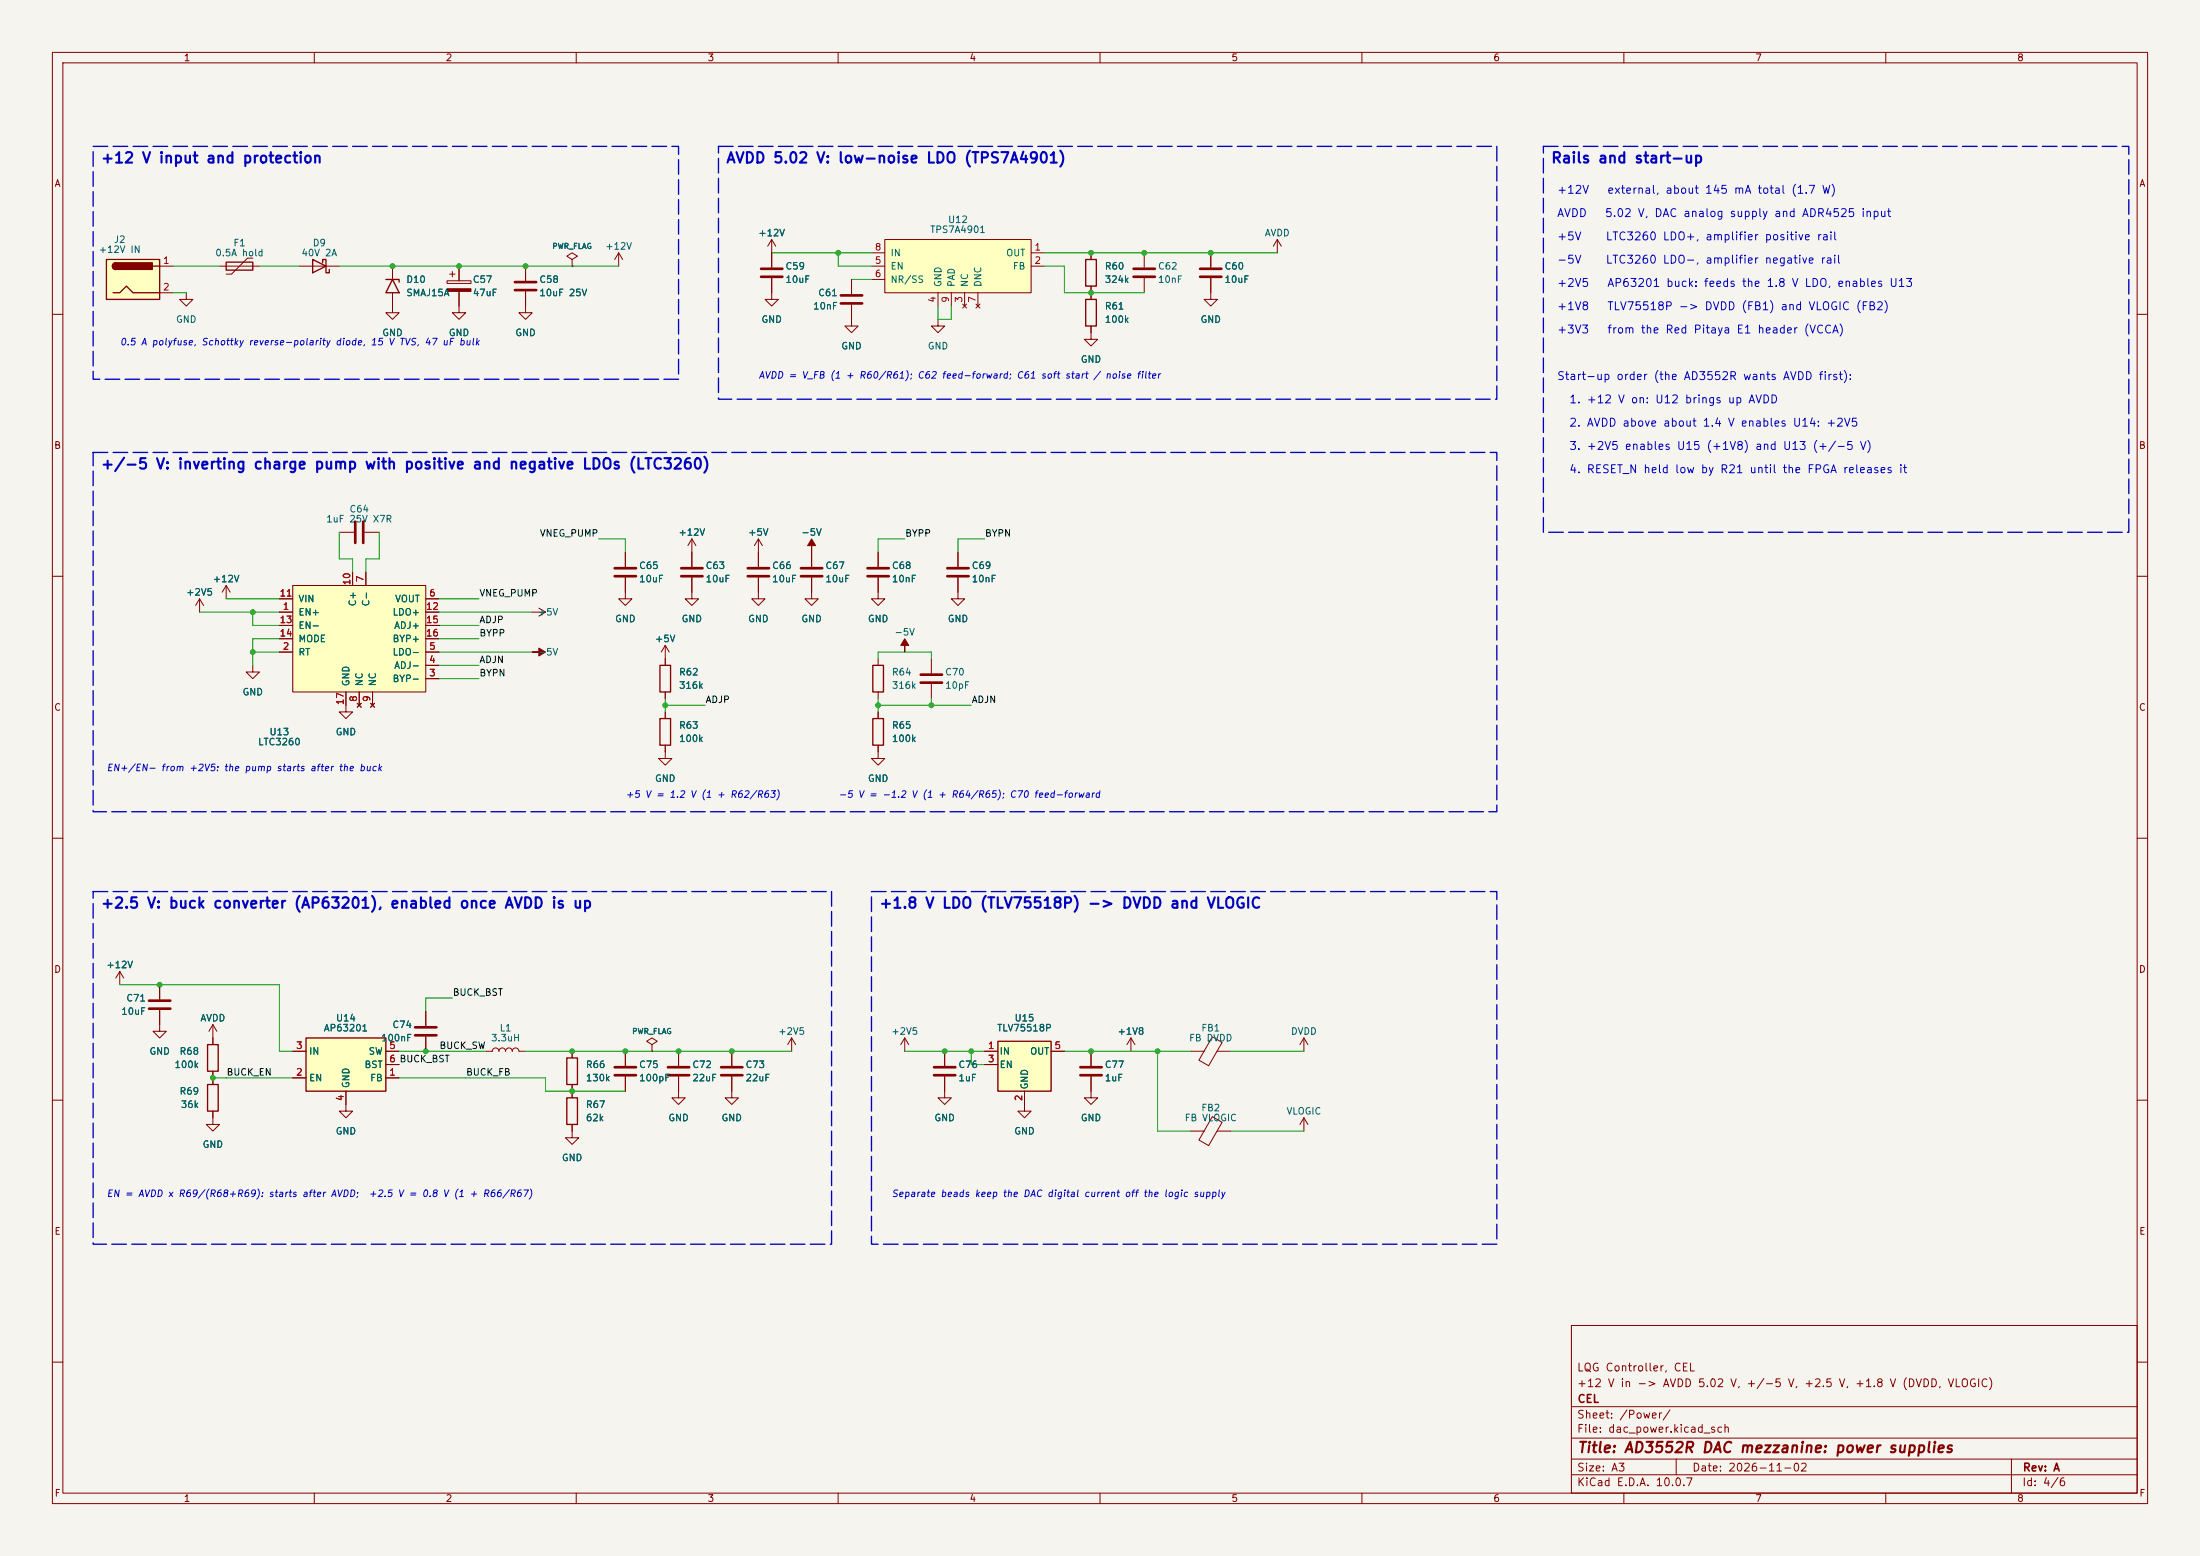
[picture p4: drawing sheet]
<svg xmlns="http://www.w3.org/2000/svg" width="420mm" height="297mm" viewBox="0 0 420 297" stroke-linecap="round" stroke-linejoin="round" font-family="sans-serif">
<path d="M0 0h420v297h-420z" fill="#f5f4ef" stroke="#f5f4ef" stroke-width=".19"/>
<g fill="none" stroke="#840000" stroke-width=".19">
<path d="M10 10h400v277h-400zM12 12h396v273h-396zM60 10v2M110 10v2M160 10v2M210 10v2M260 10v2M310 10v2M360 10v2M10 60h2M408 60h2M10 110h2"/>
<path d="M408 110h2M10 160h2M408 160h2M22.9 185.4l-.8 1.3M22.9 185.4l.7 1.3M22.9 185.4v2.6M30.5 192.8v4.1h1.2l-1.2 1.2-1.3-1.2h1.3M30.5 188v2.8M40.6 195.6v3.8M40.6 195.6l-.7 1.3M40.6 195.6l.8 1.3M81.3 193v2.8"/>
<path d="M81.3 197.9v2.8M124.5 199.4l1-.6-1-.7-1.1 .7 1.1 .6v1.3M248.9 198.1v2.6M248.9 198.1l-.7 1.3M248.9 198.1l.8 1.3M10 210h2M40.6 212.1v2.5h1.3l-1.3 1.3-1.2-1.3h1.2M40.6 204.5v2.5M66 210.8v1.3h1.3l-1.3 1.3-1.2-1.3h1.2M92.7 200.7h1.3a.64 .64 0 0 1 .6-.7 .64 .64 0 0 1 .6 .7 .64 .64 0 0 1 .7-.7 .64 .64 0 0 1 .6 .7 .64 .64 0 0 1 .7-.7 .64 .64 0 0 1 .6 .7 .64 .64 0 0 1 .6-.7 .64 .64 0 0 1 .7 .7h1.2M109.2 214.6v2.6h1.3l-1.3 1.2-1.3-1.2h1.3M109.2 200.7v1.2"/>
<path d="M109.2 207v2.6M119.4 200.7v2.8M119.4 205.5v2.8M124.5 200.7h.1M129.5 205.5v4.1h1.3l-1.3 1.2-1.2-1.2h1.2M129.5 200.7v2.8M139.7 200.7v2.8M139.7 205.5v2.8M180.3 208.3v1.3h1.3l-1.3 1.2-1.2-1.2h1.2M195.6 210.8v1.3h1.2l-1.2 1.3-1.3-1.3h1.3M248.9 213.4l-.7 1.2M248.9 213.4l.8 1.2"/>
<path d="M248.9 213.4v2.5M408 210h2M300 253h108v32h-108zM10 260h2M300 278.5h108M300 274.5h108M300 268.5h108M320 278.5v3M384 278.5v6.5M408 260h2M60 285v2M110 285v2"/>
<path d="M160 285v2M210 285v2M260 285v2M300 281.5h108M310 285v2M360 285v2"/>
</g>
<path d="M28.4 191h4.1M28.4 192.5h4.1M79.2 197.6h4.1M79.2 196.1h4.1M117.3 203.7h4.1M117.3 205.2h4.1M127.5 203.7h4.1M127.5 205.2h4.1M137.7 203.7h4M137.7 205.2h4" fill="none" stroke="#840000" stroke-width=".51"/>
<path d="M39.6 199.4h2.1v5.1h-2.1zM39.6 207h2.1v5.1h-2.1zM108.2 209.6h2v5h-2zM108.2 201.9h2v5.1h-2z" fill="none" stroke="#840000" stroke-width=".25"/>
<path d="M58.4 198.1h15.3v10.2h-15.3z" fill="#ffffc2"/>
<path d="M207.3 57.2h2v5h-2zM207.3 49.5h2v5.1h-2zM126 127h2v5.1h-2zM58.4 198.1h15.3v10.2h-15.3z" fill="none" stroke="#840000" stroke-width=".25"/>
<g fill="none" stroke="#840000" stroke-width=".19">
<path d="M147.3 45.7l-.7 1.3M147.3 45.7l.8 1.3M147.3 45.7v2.6M208.3 48.3v1.2M208.3 54.6v2.6M218.4 48.3v2.8M218.4 53.1v2.8M231.1 53.1v4.1h1.3l-1.3 1.2-1.2-1.2h1.2M231.1 48.3v2.8M243.8 45.7l-.7 1.3M243.8 45.7l.8 1.3M243.8 45.7v2.6"/>
<path d="M208.3 62.2v1.3M101.6 116.8h2.5M102.9 116.1l1.2 .7M104.1 116.8l-1.2 .8M127 125.7v1.3M127 132.1v1.3M151.1 198.1l-.7 1.3M151.1 198.1l.8 1.3M151.1 198.1v2.6M231.4 197.9l1.9 1.1-2.6 4.4-1.8-1zM55.9 205.7h2.5M55.9 200.7h2.5"/>
<path d="M66 208.3v2.5M73.7 205.7h2.5M73.7 200.7h2.5M73.7 203.2h2.5M139.7 208.3v1.3h1.3l-1.3 1.2-1.3-1.2h1.3M227.3 200.7h2.6M227.3 215.9h2.6M231.4 213.1l1.9 1.1-2.6 4.5-1.8-1.1zM232.4 200.7h2.5M232.4 215.9h2.5"/>
</g>
<path d="M101.6 124.5h1.3v-.8l1.2 .8-1.2 .7v-.7z" fill="#840000" stroke="#840000" stroke-width=".19"/>
<path d="M216.4 51.3h4.1M216.4 52.8h4.1M229.1 51.3h4.1M229.1 52.8h4.1" fill="none" stroke="#840000" stroke-width=".51"/>
<path d="M168.9 45.7h27.9v10.2h-27.9z" fill="#ffffc2"/>
<g fill="none" stroke="#840000" stroke-width=".19">
<path d="M147.3 53.1v4.1h1.3l-1.3 1.2-1.3-1.2h1.3M147.3 48.3v2.8M162.6 58.2v4h1.2l-1.2 1.3-1.3-1.3h1.3M162.6 53.3v2.8M166.4 48.3h2.5M166.4 50.8h2.5M166.4 53.3h2.5M168.9 45.7h27.9v10.2h-27.9zM179.1 55.9v2.5M181.6 55.9v2.5M183.8 58l.7 .8M184.1 55.9v2.5"/>
<path d="M184.5 58l-.7 .8M186.3 58l.8 .8M186.7 55.9v2.5M187.1 58l-.8 .8M196.8 48.3h2.6M196.8 50.8h2.6M179.1 61v1.2h1.2l-1.2 1.3-1.3-1.3h1.3M208.3 63.5v1.3h1.2l-1.2 1.2-1.3-1.2h1.3M132.1 110.2v4.1h1.2l-1.2 1.3-1.3-1.3h1.3M132.1 102.9v5.3M132.1 102.9l-.8 1.2M132.1 102.9l.7 1.2"/>
<path d="M167.6 105.4v2.8M167.6 110.2v2.8M127 123.2l-.8 1.3M127 123.2l.8 1.3M127 123.2v2.5M127 135.9v1.3M127 142.2v2.6h1.3l-1.3 1.3-1.3-1.3h1.3M172.7 198.1l-.7 1.3M172.7 198.1l.8 1.3M172.7 198.1v2.6M215.9 198.1l-.8 1.3M215.9 198.1l.8 1.3"/>
<path d="M215.9 198.1v2.6"/>
</g>
<path d="M145.3 51.3h4.1M145.3 52.8h4.1M160.5 56.4h4.1M160.5 57.9h4.1M130 108.5h4.1M130 110h4.1M165.6 108.5h4.1M165.6 110h4.1" fill="none" stroke="#840000" stroke-width=".51"/>
<path d="M126 137.2h2v5h-2z" fill="none" stroke="#840000" stroke-width=".25"/>
<path d="M55.9 111.8h25.4v20.3h-25.4z" fill="#ffffc2"/>
<g fill="none" stroke="#840000" stroke-width=".19">
<path d="M85.3 53.6h4.6v.5h-4.6zM85.9 52.3h1M86.4 51.8v1M87.6 50.8v2.8M87.6 55.6v2.8M100.3 58.4v1.3h1.3l-1.3 1.3-1.2-1.3h1.2M38.1 114.3l-.8 1.3M38.1 114.3l.8 1.3M38.1 114.3v2.5M53.3 116.8h2.6M53.3 114.3h2.6M53.3 119.4h2.6"/>
<path d="M55.9 111.8h25.4v20.3h-25.4zM64.8 101.6h2.8M67.3 109.2v2.6M69.6 101.6h2.8M69.8 109.2v2.6M81.3 116.8h2.5M81.3 114.3h2.5M81.3 119.4h2.5M119.4 105.4v2.8M119.4 110.2v2.8M154.9 113v1.3h1.3l-1.3 1.3-1.2-1.3h1.2M182.9 110.2v4.1h1.2l-1.2 1.3-1.3-1.3h1.3"/>
<path d="M182.9 105.4v2.8M53.3 124.5h2.6M53.3 121.9h2.6M66 132.1v3.8h1.3l-1.3 1.3-1.2-1.3h1.2M68.2 134.2l.8 .8M68.6 132.1v2.5M69 134.2l-.8 .8M70.7 134.2l.8 .8M71.1 132.1v2.5M71.5 134.2l-.8 .8M81.3 124.5h2.5M81.3 129.5h2.5"/>
<path d="M81.3 127h2.5M81.3 121.9h2.5M167.6 125.7v1.3M167.6 132.1v1.3M167.6 135.9v1.3M167.6 142.2v1.3M208.3 205.5v4.1h1.2l-1.2 1.2-1.3-1.2h1.3M208.3 200.7v2.8"/>
</g>
<path d="M67.8 99.6v4M69.3 99.6v4M117.3 108.5h4.1M117.3 110h4.1M180.8 108.5h4.1M180.8 110h4.1M206.2 203.7h4.1M206.2 205.2h4.1" fill="none" stroke="#840000" stroke-width=".51"/>
<path d="M166.6 137.2h2.1v5h-2.1zM166.6 127h2.1v5.1h-2.1z" fill="none" stroke="#840000" stroke-width=".25"/>
<g fill="#840000" stroke="#840000" stroke-width=".19">
<path d="M172.7 121.9l.8 1.3h-.8v1.3v-1.3h-.7z"/>
<path d="M85.3 55.1h4.6v.5h-4.6z"/>
</g>
<path d="M20.3 49.5h10.2v7.7h-10.2z" fill="#ffffc2"/>
<path d="M20.3 49.5h10.2v7.7h-10.2zM21.6 55.9h1.3l1.2-1.3 1.3 1.3h5.1M22.1 50.2a.64 .64 0 0 0-.6 .6 .64 .64 0 0 0 .6 .6M29.2 50.8h1.3M43.2 50h5.1v1.6h-5.1zM59.7 49.5l2.5 1.3-2.5 1.3zM61.6 50.2v-.7h.6v2.6h.7v-.7M73.7 53.3h2.5v.5M74.9 53.3l1.3 2.6h-2.5z" fill="none" stroke="#840000" stroke-width=".25"/>
<g fill="#840000" stroke="#840000" stroke-width=".25">
<path d="M21.6 50.4l.5-.2v1.2a.63 .63 0 0 1-.6-.4 .63 .63 0 0 1 .1-.6z"/>
<path d="M22.1 50.2h7v1.2h-7z"/>
</g>
<g fill="none" stroke="#840000" stroke-width=".19">
<path d="M30.5 50.8h2.5M30.5 55.9h2.5M35.6 55.9v1.3h1.2l-1.2 1.2-1.3-1.2h1.3M41.9 50.8h7.6M48.3 49.3h-1.1l-3 3h-1M57.1 50.8h7.7M74.9 55.9v3.8h1.3l-1.3 1.3-1.2-1.3h1.2M74.9 50.8v2.5M87.6 58.4v1.3h1.3l-1.3 1.3-1.2-1.3h1.2M100.3 50.8v2.8M100.3 55.6v2.8M109.2 49.5l1-.6-1-.6-1 .6 1 .6v1.3"/>
<path d="M109.2 50.8h.1M118.1 48.3l-.8 1.2M118.1 48.3l.8 1.2M118.1 48.3v2.5M48.3 127v1.3h1.2l-1.2 1.2-1.3-1.2h1.3M177.8 125.7v2.8M177.8 130.6v2.8M167.6 143.5v1.3h1.3l-1.3 1.3-1.2-1.3h1.2M180.3 200.7v2.8M180.3 205.5v2.8"/>
</g>
<path d="M98.3 53.8h4.1M98.3 55.4h4.1M175.8 128.8h4M175.8 130.3h4M178.3 203.7h4.1M178.3 205.2h4.1" fill="none" stroke="#840000" stroke-width=".51"/>
<path d="M154.9 102.9l.8 1.2h-.8v1.3v-1.3h-.7z" fill="#840000" stroke="#840000" stroke-width=".19"/>
<path d="M190.5 198.8h10.2v9.5h-10.2z" fill="#ffffc2"/>
<path d="M190.5 198.8h10.2v9.5h-10.2z" fill="none" stroke="#840000" stroke-width=".25"/>
<g fill="none" stroke="#840000" stroke-width=".19">
<path d="M74.9 50.8v2.5M74.9 55.9v2.5M87.6 50.8v2.8M87.6 55.6v2.8M100.3 50.8v2.8M100.3 55.6v2.8M109.2 50.8h.1M147.3 48.3v2.8M147.3 53.1v2.8M162.6 53.3v2.8M162.6 58.2v2.8M208.3 48.3v1.2"/>
<path d="M208.3 54.6v2.6M231.1 48.3v2.8M231.1 53.1v2.8M208.3 62.2v1.3M43.2 111.8l-.8 1.2M43.2 111.8l.7 1.2M43.2 111.8v2.5M53.3 116.8h2.6M53.3 114.3h2.6M53.3 119.4h2.6M67.3 109.2v2.6M69.8 109.2v2.6"/>
<path d="M81.3 116.8h2.5M81.3 114.3h2.5M81.3 119.4h2.5M119.4 110.2v4.1h1.2l-1.2 1.3-1.3-1.3h1.3M119.4 105.4v2.8M132.1 105.4v2.8M132.1 110.2v2.8M144.8 110.2v4.1h1.2l-1.2 1.3-1.3-1.3h1.3M144.8 102.9v5.3M144.8 102.9l-.8 1.2M144.8 102.9l.7 1.2M154.9 105.4v2.8"/>
<path d="M154.9 110.2v2.8M167.6 110.2v4.1h1.3l-1.3 1.3-1.2-1.3h1.2M167.6 105.4v2.8M182.9 105.4v2.8M182.9 110.2v2.8M53.3 124.5h2.6M53.3 121.9h2.6M66 132.1v2.5M68.2 134.2l.8 .8M68.6 132.1v2.5M69 134.2l-.8 .8M70.7 134.2l.8 .8"/>
<path d="M71.1 132.1v2.5M71.5 134.2l-.8 .8M81.3 124.5h2.5M81.3 129.5h2.5M81.3 127h2.5M81.3 121.9h2.5M127 125.7v1.3M127 132.1v1.3M127 135.9v1.3M167.6 135.9v1.3M127 142.2v1.3M167.6 142.2v1.3"/>
<path d="M30.5 188v2.8M30.5 192.8v2.8M40.6 198.1v1.3M81.3 193v2.8M81.3 197.9v2.8M40.6 204.5v2.5M40.6 212.1v1.3M55.9 200.7h2.5M55.9 205.7h2.5M66 208.3v2.5M73.7 200.7h2.5M73.7 203.2h2.5"/>
<path d="M73.7 205.7h2.5M109.2 200.7v1.2M109.2 207v2.6M109.2 214.6v1.3M119.4 200.7v2.8M119.4 205.5v2.8M124.5 200.7h.1M129.5 200.7v2.8M129.5 205.5v2.8M139.7 200.7v2.8M139.7 205.5v2.8M180.3 200.7v2.8"/>
<path d="M180.3 205.5v2.8M188 200.7h2.5M188 203.2h2.5M195.6 208.3v2.5M200.7 200.7h2.5M208.3 200.7v2.8M208.3 205.5v2.8"/>
</g>
<path d="M142.7 108.5h4.1M142.7 110h4.1M152.9 108.5h4.1M152.9 110h4.1" fill="none" stroke="#840000" stroke-width=".51"/>
<g fill="none" stroke="#009600" stroke-width=".19">
<path d="M33 50.8h8.9M33 55.9h2.6M49.5 50.8h7.6M64.8 50.8h53.3M147.3 48.3h19.1M160 48.3v2.5h6.4M162.6 53.3h3.8M179.1 58.4v2.6h2.5v-2.6M199.4 48.3h44.4M199.4 50.8h3.8v5.1h15.2M38.1 116.8h15.2M43.2 114.3h10.1"/>
<path d="M48.3 116.8v2.6h5M64.8 101.6v5.1h2.5v2.5M72.4 101.6v5.1h-2.6v2.5M83.8 116.8h17.8M83.8 114.3h7.6M83.8 119.4h7.6M114.3 102.9h5.1v2.5M172.7 102.9h-5.1v2.5M188 102.9h-5.1v2.5M48.3 124.5h5M53.3 121.9h-5v5.1M83.8 124.5h17.8"/>
<path d="M83.8 129.5h7.6M83.8 127h7.6M83.8 121.9h7.6M127 134.6h7.6M127 133.4v2.5M167.6 125.7v-1.2h10.2v1.2M167.6 133.4v2.5M167.6 134.6h17.8M177.8 133.4v1.2M22.9 188h30.4v12.7h2.6M86.4 190.5h-5.1v2.5M40.6 205.7h15.3"/>
<path d="M76.2 200.7h16.5M76.2 205.7h27.9v2.6h15.3M100.3 200.7h50.8M172.7 200.7h15.3M185.4 200.7v2.5h2.6M203.2 200.7h24.1M221 200.7v15.2h6.3M234.9 200.7h14M234.9 215.9h14"/>
</g>
<path d="M17.8 27.9h111.7v44.5h-111.7zM137.2 27.9h148.5v48.3h-148.5zM294.6 27.9h111.8v73.7h-111.8zM17.8 86.4h267.9v68.5h-267.9zM17.8 170.2h140.9v67.3h-140.9zM166.4 170.2h119.3v67.3h-119.3z" fill="none" stroke="#0000c2" stroke-width=".25" stroke-dasharray="2.8 1"/>
<g fill="#009600" stroke="#009600" stroke-width=".19">
<circle cx="74.9" cy="50.8" r=".46"/>
<circle cx="87.6" cy="50.8" r=".46"/>
<circle cx="100.3" cy="50.8" r=".46"/>
<circle cx="127" cy="134.6" r=".46"/>
<circle cx="48.3" cy="124.5" r=".46"/>
<circle cx="48.3" cy="116.8" r=".46"/>
<circle cx="30.5" cy="188" r=".46"/>
<circle cx="129.5" cy="200.7" r=".46"/>
<circle cx="40.6" cy="205.7" r=".46"/>
<circle cx="119.4" cy="200.7" r=".46"/>
<circle cx="109.2" cy="200.7" r=".46"/>
<circle cx="81.3" cy="200.7" r=".46"/>
<circle cx="109.2" cy="208.3" r=".46"/>
<circle cx="160" cy="48.3" r=".46"/>
<circle cx="231.1" cy="48.3" r=".46"/>
<circle cx="218.4" cy="48.3" r=".46"/>
<circle cx="208.3" cy="48.3" r=".46"/>
<circle cx="208.3" cy="55.9" r=".46"/>
<circle cx="180.3" cy="200.7" r=".46"/>
<circle cx="185.4" cy="200.7" r=".46"/>
<circle cx="208.3" cy="200.7" r=".46"/>
<circle cx="221" cy="200.7" r=".46"/>
<circle cx="139.7" cy="200.7" r=".46"/>
<circle cx="167.6" cy="134.6" r=".46"/>
<circle cx="177.8" cy="134.6" r=".46"/>
</g>
<g font-size="2" fill="#0000c2">
<text x="19.1" y="31.6">+12 V input and protection</text>
<text x="138.5" y="31.6">AVDD 5.02 V: low-noise LDO (TPS7A4901)</text>
<text x="296" y="31.6">Rails and start-up</text>
<text x="19.1" y="90.1">+/-5 V: inverting charge pump with positive and negative LDOs (LTC3260)</text>
<text x="19.1" y="173.9">+2.5 V: buck converter (AP63201), enabled once AVDD is up</text>
<text x="167.7" y="173.9">+1.8 V LDO (TLV75518P) -&gt; DVDD and VLOGIC</text>
</g>
<text font-size="2" fill="#840000" x="301" y="277.8">Title: AD3552R DAC mezzanine: power supplies</text>
<g font-size="1.5" fill="#0000c2">
<text x="297.1" y="37.4">+12V</text>
<text x="297.1" y="41.8">AVDD</text>
<text x="306.3" y="41.8">5.02 V, DAC analog supply and ADR4525 input</text>
<text x="306.7" y="37.4">external, about 145 mA total (1.7 W)</text>
<text x="297.1" y="46.2">+5V</text>
<text x="306.4" y="46.2">LTC3260 LDO+, amplifier positive rail</text>
<text x="297.1" y="50.7">-5V</text>
<text x="306.4" y="50.7">LTC3260 LDO-, amplifier negative rail</text>
<text x="297.1" y="55.1">+2V5</text>
<text x="297.1" y="59.6">+1V8</text>
<text x="306.7" y="55.1">AP63201 buck: feeds the 1.8 V LDO, enables U13</text>
<text x="306.7" y="59.6">TLV75518P -&gt; DVDD (FB1) and VLOGIC (FB2)</text>
<text x="297.1" y="64">+3V3</text>
<text x="306.7" y="64">from the Red Pitaya E1 header (VCCA)</text>
<text x="297.1" y="72.9">Start-up order (the AD3552R wants AVDD first):</text>
<text x="299.5" y="77.4">1. +12 V on: U12 brings up AVDD</text>
<text x="299.5" y="81.8">2. AVDD above about 1.4 V enables U14: +2V5</text>
<text x="299.5" y="86.3">3. +2V5 enables U15 (+1V8) and U13 (+/-5 V)</text>
<text x="299.5" y="90.7">4. RESET_N held low by R21 until the FPGA releases it</text>
</g>
<g font-size="1.5" fill="#840000">
<text x="300.9" y="262.1">LQG Controller, CEL</text>
<text x="300.9" y="265.1">+12 V in -&gt; AVDD 5.02 V, +/-5 V, +2.5 V, +1.8 V (DVDD, VLOGIC)</text>
<text x="301" y="268.1">CEL</text>
<text x="300.9" y="273.8">File: dac_power.kicad_sch</text>
<text x="300.9" y="271.1">Sheet: /Power/</text>
<text x="300.9" y="281.2">Size: A3</text>
<text x="322.9" y="281.2">Date: 2026-11-02</text>
<text x="386" y="281.2">Rev: A</text>
<text x="300.9" y="284">KiCad E.D.A. 10.0.7</text>
<text x="385.9" y="284">Id: 4/6</text>
</g>
<g font-size="1.3" fill="#840000">
<text x="35" y="12">1</text>
<text x="85" y="12">2</text>
<text x="135" y="12">3</text>
<text x="185" y="12">4</text>
<text x="235" y="12">5</text>
<text x="285" y="12">6</text>
<text x="335" y="12">7</text>
<text x="385" y="12">8</text>
<text x="10.3" y="36">A</text>
<text x="408.3" y="36">A</text>
<text x="10.2" y="86">B</text>
<text x="408.2" y="86">B</text>
<text x="10.2" y="136">C</text>
<text x="408.2" y="136">C</text>
<text x="10.2" y="186">D</text>
<text x="408.2" y="186">D</text>
<text x="10.3" y="236">E</text>
<text x="408.3" y="236">E</text>
<text x="10.3" y="286">F</text>
<text x="35" y="287">1</text>
<text x="85" y="287">2</text>
<text x="135" y="287">3</text>
<text x="185" y="287">4</text>
<text x="235" y="287">5</text>
<text x="285" y="287">6</text>
<text x="335" y="287">7</text>
<text x="385" y="287">8</text>
<text x="408.3" y="286">F</text>
</g>
<g font-size="1.3" fill="#006464">
<text x="21.6" y="46.7">J2</text>
<text x="44.4" y="47.3">F1</text>
<text x="59.6" y="47.3">D9</text>
<text x="115.4" y="48">+12V</text>
<text x="144.7" y="45.4">+12V</text>
<text x="177.5" y="44.8">TPS7A4901</text>
<text x="180.9" y="42.9">U12</text>
<text x="241.4" y="45.4">AVDD</text>
<text x="18.7" y="48.6">+12V IN</text>
<text x="41" y="49.2">0.5A hold</text>
<text x="57.4" y="49.2">40V 2A</text>
<text x="149.8" y="51.8">C59</text>
<text x="169.9" y="51.8">EN</text>
<text x="169.9" y="49.2">IN</text>
<text x="192" y="49.2">OUT</text>
<text x="193.2" y="51.8">FB</text>
<text x="210.8" y="51.8">R60</text>
<text x="221" y="51.8">C62</text>
<text x="233.7" y="51.8">C60</text>
<text x="77.5" y="54.3">D10</text>
<text x="77.5" y="56.8">SMAJ15A</text>
<text x="90.2" y="54.3">C57</text>
<text x="90.2" y="56.8">47uF</text>
<text x="102.9" y="54.3">C58</text>
<text x="102.9" y="56.8">10uF 25V</text>
<text x="149.8" y="54.3">10uF</text>
<text x="155.1" y="59.4">10nF</text>
<text x="156.1" y="56.8">C61</text>
<text x="169.9" y="54.3">NR/SS</text>
<text x="180" y="54.9" transform="rotate(-90 180 54.9)">GND</text>
<text x="182.6" y="54.9" transform="rotate(-90 182.6 54.9)">PAD</text>
<text x="185.1" y="54.9" transform="rotate(-90 185.1 54.9)">NC</text>
<text x="187.7" y="54.9" transform="rotate(-90 187.7 54.9)">DNC</text>
<text x="210.8" y="59.4">R61</text>
<text x="210.8" y="54.3">324k</text>
<text x="221" y="54.3">10nF</text>
<text x="233.7" y="54.3">10uF</text>
<text x="33.5" y="61.9">GND</text>
<text x="72.9" y="64.5">GND</text>
<text x="85.6" y="64.5">GND</text>
<text x="98.3" y="64.5">GND</text>
<text x="145.3" y="61.9">GND</text>
<text x="210.8" y="61.9">100k</text>
<text x="229.1" y="61.9">GND</text>
<text x="160.5" y="67">GND</text>
<text x="177" y="67">GND</text>
<text x="206.2" y="69.5">GND</text>
<text x="62.2" y="100">1uF 25V X7R</text>
<text x="66.6" y="98.1">C64</text>
<text x="129.4" y="102.6">+12V</text>
<text x="142.7" y="102.6">+5V</text>
<text x="152.9" y="102.6">-5V</text>
<text x="35.4" y="114">+2V5</text>
<text x="40.5" y="111.5">+12V</text>
<text x="121.9" y="108.9">C65</text>
<text x="121.9" y="111.5">10uF</text>
<text x="134.6" y="108.9">C63</text>
<text x="134.6" y="111.5">10uF</text>
<text x="147.3" y="108.9">C66</text>
<text x="147.3" y="111.5">10uF</text>
<text x="157.5" y="108.9">C67</text>
<text x="157.5" y="111.5">10uF</text>
<text x="170.2" y="108.9">C68</text>
<text x="170.2" y="111.5">10nF</text>
<text x="185.4" y="108.9">C69</text>
<text x="185.4" y="111.5">10nF</text>
<text x="56.9" y="117.8">EN+</text>
<text x="56.9" y="115.3">VIN</text>
<text x="68.3" y="115.8" transform="rotate(-90 68.3 115.8)">C+</text>
<text x="70.8" y="115.8" transform="rotate(-90 70.8 115.8)">C-</text>
<text x="74.8" y="117.8">LDO+</text>
<text x="75.3" y="115.3">VOUT</text>
<text x="102.6" y="117.8">+5V</text>
<text x="117.3" y="119.1">GND</text>
<text x="130" y="119.1">GND</text>
<text x="142.7" y="119.1">GND</text>
<text x="152.9" y="119.1">GND</text>
<text x="165.6" y="119.1">GND</text>
<text x="180.8" y="119.1">GND</text>
<text x="56.9" y="125.4">RT</text>
<text x="56.9" y="120.3">EN-</text>
<text x="56.9" y="122.9">MODE</text>
<text x="74.8" y="125.4">LDO-</text>
<text x="74.8" y="122.9">BYP+</text>
<text x="75.1" y="120.3">ADJ+</text>
<text x="102.6" y="125.4">-5V</text>
<text x="124.9" y="122.9">+5V</text>
<text x="170.7" y="121.6">-5V</text>
<text x="67" y="131.1" transform="rotate(-90 67 131.1)">GND</text>
<text x="69.5" y="131.1" transform="rotate(-90 69.5 131.1)">NC</text>
<text x="72.1" y="131.1" transform="rotate(-90 72.1 131.1)">NC</text>
<text x="74.8" y="130.5">BYP-</text>
<text x="75.1" y="128">ADJ-</text>
<text x="129.5" y="129.2">R62</text>
<text x="129.5" y="131.8">316k</text>
<text x="170.2" y="129.2">R64</text>
<text x="170.2" y="131.8">316k</text>
<text x="180.3" y="129.2">C70</text>
<text x="180.3" y="131.8">10pF</text>
<text x="46.2" y="133">GND</text>
<text x="49.2" y="142.6">LTC3260</text>
<text x="51.3" y="140.7">U13</text>
<text x="64" y="140.7">GND</text>
<text x="129.5" y="139.4">R63</text>
<text x="129.5" y="141.9">100k</text>
<text x="170.2" y="139.4">R65</text>
<text x="170.2" y="141.9">100k</text>
<text x="124.9" y="149.6">GND</text>
<text x="165.6" y="149.6">GND</text>
<text x="20.2" y="185.1">+12V</text>
<text x="24" y="191.5">C71</text>
<text x="23" y="194">10uF</text>
<text x="38.2" y="195.3">AVDD</text>
<text x="61.7" y="197.2">AP63201</text>
<text x="64" y="195.3">U14</text>
<text x="74.8" y="196.5">C74</text>
<text x="95.3" y="197.2">L1</text>
<text x="148.5" y="197.8">+2V5</text>
<text x="170.1" y="197.8">+2V5</text>
<text x="190.3" y="197.2">TLV75518P</text>
<text x="193.6" y="195.3">U15</text>
<text x="213.2" y="197.8">+1V8</text>
<text x="229.2" y="197.2">FB1</text>
<text x="246.3" y="197.8">DVDD</text>
<text x="28.4" y="201.6">GND</text>
<text x="34.2" y="201.6">R68</text>
<text x="58.9" y="201.6">IN</text>
<text x="70.3" y="201.6">SW</text>
<text x="72.6" y="199.1">100nF</text>
<text x="93.6" y="199.1">3.3uH</text>
<text x="190.7" y="201.6">IN</text>
<text x="196.6" y="201.6">OUT</text>
<text x="226.9" y="199.1">FB DVDD</text>
<text x="33.2" y="204.2">100k</text>
<text x="34.2" y="209.2">R69</text>
<text x="58.9" y="206.7">EN</text>
<text x="67" y="207.8" transform="rotate(-90 67 207.8)">GND</text>
<text x="69.5" y="204.2">BST</text>
<text x="70.6" y="206.7">FB</text>
<text x="111.7" y="204.2">R66</text>
<text x="111.7" y="206.7">130k</text>
<text x="121.9" y="204.2">C75</text>
<text x="121.9" y="206.7">100pF</text>
<text x="132.1" y="204.2">C72</text>
<text x="132.1" y="206.7">22uF</text>
<text x="142.2" y="204.2">C73</text>
<text x="142.2" y="206.7">22uF</text>
<text x="182.9" y="204.2">C76</text>
<text x="182.9" y="206.7">1uF</text>
<text x="190.7" y="204.2">EN</text>
<text x="196.5" y="208.1" transform="rotate(-90 196.5 208.1)">GND</text>
<text x="210.8" y="204.2">C77</text>
<text x="210.8" y="206.7">1uF</text>
<text x="34.4" y="211.8">36k</text>
<text x="111.7" y="211.8">R67</text>
<text x="111.7" y="214.3">62k</text>
<text x="127.5" y="214.3">GND</text>
<text x="137.6" y="214.3">GND</text>
<text x="178.3" y="214.3">GND</text>
<text x="206.2" y="214.3">GND</text>
<text x="226.1" y="214.3">FB VLOGIC</text>
<text x="229.2" y="212.4">FB2</text>
<text x="245.5" y="213.1">VLOGIC</text>
<text x="38.6" y="219.4">GND</text>
<text x="64" y="216.9">GND</text>
<text x="107.2" y="221.9">GND</text>
<text x="193.5" y="216.9">GND</text>
</g>
<g font-size="1.3" fill="#a90000">
<text x="31" y="50.7">1</text>
<text x="166.9" y="50.7">5</text>
<text x="166.9" y="53.2">6</text>
<text x="166.9" y="48.1">8</text>
<text x="197.4" y="48.1">1</text>
<text x="197.4" y="50.7">2</text>
<text x="31" y="55.7">2</text>
<text x="178.9" y="57.9" transform="rotate(-90 178.9 57.9)">4</text>
<text x="181.5" y="57.9" transform="rotate(-90 181.5 57.9)">9</text>
<text x="184" y="57.9" transform="rotate(-90 184 57.9)">3</text>
<text x="186.6" y="57.9" transform="rotate(-90 186.6 57.9)">7</text>
<text x="67.2" y="111.8" transform="rotate(-90 67.2 111.8)">10</text>
<text x="69.7" y="111.2" transform="rotate(-90 69.7 111.2)">7</text>
<text x="53.3" y="114.2">11</text>
<text x="53.3" y="119.2">13</text>
<text x="53.9" y="116.7">1</text>
<text x="81.2" y="116.7">12</text>
<text x="81.2" y="119.2">15</text>
<text x="81.8" y="114.2">6</text>
<text x="53.3" y="121.8">14</text>
<text x="53.9" y="124.3">2</text>
<text x="81.2" y="121.8">16</text>
<text x="81.8" y="124.3">5</text>
<text x="81.8" y="129.4">3</text>
<text x="81.8" y="126.9">4</text>
<text x="65.9" y="134.7" transform="rotate(-90 65.9 134.7)">17</text>
<text x="68.4" y="134.1" transform="rotate(-90 68.4 134.1)">8</text>
<text x="71" y="134.1" transform="rotate(-90 71 134.1)">9</text>
<text x="56.4" y="200.5">3</text>
<text x="74.2" y="200.5">5</text>
<text x="74.2" y="203.1">6 BUCK_BST</text>
<text x="74.2" y="203.1">6</text>
<text x="188.5" y="200.5">1</text>
<text x="188.5" y="203.1">3</text>
<text x="201.2" y="200.5">5</text>
<text x="56.4" y="205.6">2</text>
<text x="74.2" y="205.6">1</text>
<text x="65.9" y="210.3" transform="rotate(-90 65.9 210.3)">4</text>
<text x="195.4" y="210.3" transform="rotate(-90 195.4 210.3)">2</text>
</g>
<g font-size="1.3" fill="#0000c2">
<text x="22.8" y="66.2">0.5 A polyfuse, Schottky reverse-polarity diode, 15 V TVS, 47 uF bulk</text>
<text x="144.7" y="72.6">AVDD = V_FB (1 + R60/R61); C62 feed-forward; C61 soft start / noise filter</text>
<text x="20.2" y="147.5">EN+/EN- from +2V5: the pump starts after the buck</text>
<text x="119.3" y="152.6">+5 V = 1.2 V (1 + R62/R63)</text>
<text x="159.9" y="152.6">-5 V = -1.2 V (1 + R64/R65); C70 feed-forward</text>
<text x="20.2" y="228.8">EN = AVDD x R69/(R68+R69): starts after AVDD;</text>
<text x="70.3" y="228.8">+2.5 V = 0.8 V (1 + R66/R67)</text>
<text x="170.1" y="228.8">Separate beads keep the DAC digital current off the logic supply</text>
</g>
<g font-size="1.3" fill="#0f0f0f">
<text x="102.9" y="102.7">VNEG_PUMP</text>
<text x="172.7" y="102.7">BYPP</text>
<text x="187.9" y="102.7">BYPN</text>
<text x="91.4" y="119.3">ADJP</text>
<text x="91.4" y="114.2">VNEG_PUMP</text>
<text x="91.4" y="121.8">BYPP</text>
<text x="91.4" y="129.4">BYPN</text>
<text x="91.4" y="126.9">ADJN</text>
<text x="134.6" y="134.5">ADJP</text>
<text x="185.4" y="134.5">ADJN</text>
<text x="86.3" y="190.4">BUCK_BST</text>
<text x="83.8" y="200.5">BUCK_SW</text>
<text x="43.2" y="205.6">BUCK_EN</text>
<text x="88.9" y="205.6">BUCK_FB</text>
</g>
<g font-size="1" fill="#006464">
<text x="105.3" y="47.8">PWR_FLAG</text>
<text x="120.6" y="197.6">PWR_FLAG</text>
</g>
</svg>
